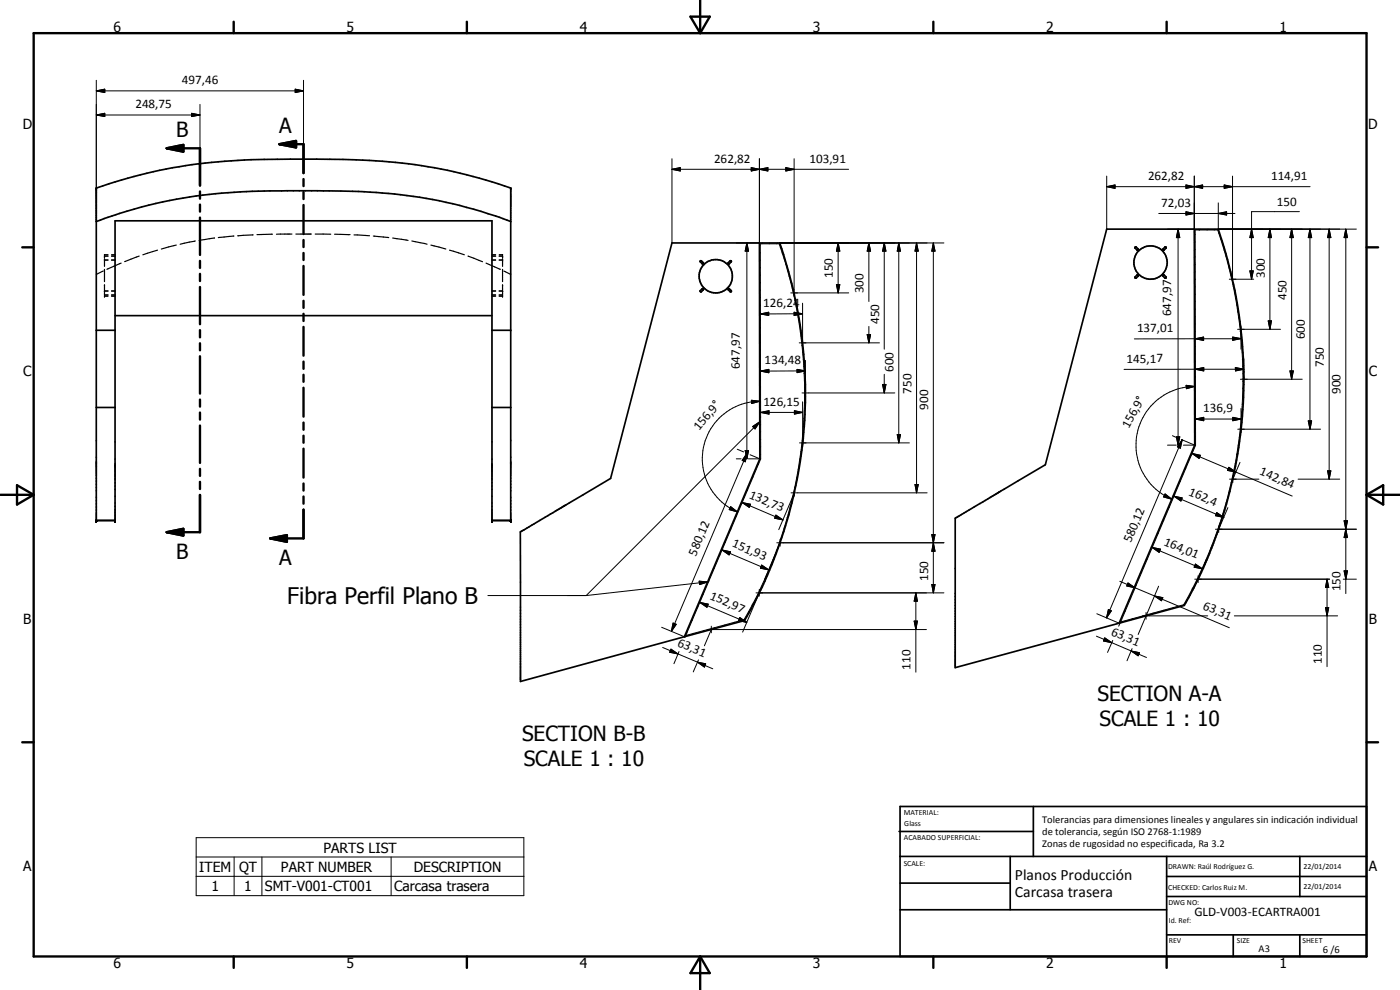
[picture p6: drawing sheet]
<svg xmlns="http://www.w3.org/2000/svg" width="420mm" height="297mm" viewBox="0 0 420 297" stroke-linecap="round" stroke-linejoin="round" font-family="sans-serif">
<g fill="none" stroke="#000" stroke-width=".35">
<path d="M31.4 76.8h1M31.4 78h1M31.4 76.7v.3M31.4 77.1v.4M31.4 77.7v2.2M32.4 76.4l-1 .1M33.5 76.4h1M33.5 76.8h1M33.5 78h1M36.4 79l-4.3 1.8M41.8 76.8l-4.4 1.7M47.3 75.1l-4.4 1.4"/>
<path d="M52.9 73.5l-4.5 1.2M58.6 72.3l-4.6 1M64.4 71.4l-4.6 .7M70.1 70.8l-4.6 .5M70.1 70.8h.1M76 70.5l-4.7 .2M81.8 70.3l-4.7 .1M87.6 70.2l-4.6 .1M88.8 70.2h4.6M94.6 70.2l4.7 .1M100.4 70.3l4.7 .1M106.2 70.5l4.7 .2"/>
<path d="M112 70.8l4.7 .5M117.8 71.4l4.7 .7M123.6 72.3l4.6 1M129.3 73.5l4.5 1.2M134.9 75.1l4.4 1.4M140.5 76.8l4.3 1.7M145.9 79l4.2 1.8M147.6 76.4h1.1M147.6 76.8h1.1M147.6 78h1.1M149.8 76.4l1 .1M149.8 76.8h1"/>
<path d="M149.8 78h1M150.8 76.7v.3M150.8 77.1v.4M150.8 77.7v2.2M31 81.3l-2.1 1M31.4 88.8l1 .1M31.4 88.5h1M31.4 87.3h1M31.4 80.8v3.7M31.4 85.5v2.1M31.4 87.8v.4M31.4 88.3v.3"/>
<path d="M33.5 88.9h1M33.5 88.5h1M33.5 87.3h1M147.6 88.9h1.1M147.6 88.5h1.1M147.6 87.3h1.1M149.8 88.5h1M149.8 87.3h1M150.8 80.8v3.7M150.8 85.5v2.1M150.8 87.8v.4M150.8 88.3v.3"/>
<path d="M150.8 88.8l-1 .1M151.2 81.3l2.1 1"/>
</g>
<g fill="#000">
<circle cx="28.9" cy="56.4" r=".25"/>
<circle cx="153.3" cy="56.4" r=".25"/>
<circle cx="31.4" cy="76.8" r=".18"/>
<circle cx="31.4" cy="78" r=".18"/>
<circle cx="150.8" cy="78" r=".18"/>
<circle cx="150.8" cy="76.8" r=".18"/>
<circle cx="31.4" cy="87.4" r=".18"/>
<circle cx="31.4" cy="87.3" r=".18"/>
<circle cx="31.4" cy="88.9" r=".18"/>
<circle cx="31.4" cy="85.5" r=".18"/>
<circle cx="150.8" cy="87.3" r=".18"/>
<circle cx="150.8" cy="85.5" r=".18"/>
<circle cx="150.8" cy="88.9" r=".18"/>
<circle cx="150.8" cy="87.4" r=".18"/>
<circle cx="28.9" cy="156.2" r=".25"/>
<circle cx="28.9" cy="156.1" r=".25"/>
<circle cx="34.5" cy="156.2" r=".25"/>
<circle cx="34.5" cy="156.1" r=".25"/>
<circle cx="147.6" cy="156.2" r=".25"/>
<circle cx="147.6" cy="156.1" r=".25"/>
<circle cx="153.3" cy="156.1" r=".25"/>
<circle cx="153.3" cy="156.2" r=".25"/>
</g>
<g fill="none" stroke="#000" stroke-width=".51">
<path d="M28.9 56.4a152.2 152.2 0 0 1 50.4-8.6 314.8 314.8 0 0 1 41.4 1.1 145 145 0 0 1 32.6 7.5v99.8h-5.7v-89.9h-113.1v89.9h-5.6zM28.9 66.5a145.7 145.7 0 0 1 55.6-9.2l10.8-.1a159.2 159.2 0 0 1 49 6.2l9 3.1M201.7 72.9h32.3a136.4 136.4 0 0 1-5.7 104.1l-4.8 9.2-67.3 18.3v-44.9l27-16zM210.2 78.3h.3l.6 .7-.3 .2zM218.6 78.8l.5-.5h.4l-.6 .9-.4-.2zM227.9 72.9l.1 64.8-22.6 53.4M332.1 68.7h33.5a139.2 139.2 0 0 1 7.3 56.1 140.9 140.9 0 0 1-14.6 51.6l-2.9 5.3-68.7 18.6v-44.8l27-16.1zM340.7 74.1l.8 .6-.1 .3-.8-.6zM349.1 74.7l.6-.6 .3 .1-.7 .9zM358.4 68.7l.2 64.9-22.7 53.4M28.9 99.1h5.6M34.5 94.7h113.1"/>
<path d="M147.6 99.1h5.7M210.1 87.2l.7-.6 .3 .1v.2l-.6 .6h-.2zM218.5 86.8l.4-.2 .6 .9h-.4zM340.7 83.1l.5-.6 .3 .1v.3l-.5 .5h-.3zM349.1 82.6l.3-.1 .6 .9h-.4l-.5-.5zM349.2 82.5h.1M28.9 122.3h5.6M147.6 122.3h5.7M28.9 156.1h5.6M147.6 156.1h5.7M269.8 249.5h40.3M270.1 242h140v45h-140z"/>
<path d="M270.1 257h140M303.2 257v16M310.1 242v15M350.1 257v30M390.1 257v12M270.1 265h33.1M270.1 273h80M350.1 269h60M350.1 263h60M350.1 280.5h60M370.1 280.5v6.5M390.1 280.5v6.5"/>
<circle cx="345.3" cy="78.8" r="5"/>
<circle cx="214.8" cy="82.9" r="5"/>
</g>
<g fill="none" stroke="#000" stroke-width=".3">
<path d="M28.9 34.5l2.5-.5v1zM28.9 27.3l2.5-.5v1zM28.9 34.5h31.1M28.9 24.1v42.4M28.9 27.3h62.2M57.5 34l2.5 .5-2.5 .5zM60 31.3v13.2M88.6 26.8l2.5 .5-2.5 .5zM91.1 24.1v19.2M201.7 50.8l2.5-.5v1zM201.7 50.8h53M201.7 47.6v25.3"/>
<path d="M225.5 50.3l2.4 .5-2.4 .5zM227.9 50.8l2.6-.5v1zM227.9 47.6v25.3h-6.9M235.8 50.3l2.5 .5-2.5 .5zM238.3 47.6v41.3M332.1 56l2.5-.5v1zM332.1 56h61.1M332.1 52.8v15.9M355.9 55.5l2.5 .5-2.5 .5zM355.9 55.5l5 1v-1l-5 1zM358.4 56l2.5-.5v1zM358.4 52.8v15.9h-8"/>
<path d="M367.4 55.5l2.5 .5-2.5 .5zM369.9 52.8v32M224.1 72.9l.6 2.5h-1.1zM224.1 72.9v64.8M228.2 73.5l-.3 .3M228.2 73.2h5.6a135.6 135.6 0 0 1-10.5 112.7l-17.5 4.8 22.5-53zM228.2 78l-.2 .3M228.2 75.8l-.2 .3M228.9 72.9l-.3 .3M231.1 72.9l-.3 .3M233.3 72.9l-.2 .3M234 72.9h49.3"/>
<path d="M234.4 74.1l-.2 .2M234.9 75.8l-.2 .2M235.5 77.5l-.2 .2M236 79.2l-.2 .2M251.5 72.9l.5 2.5h-1zM251.5 72.9v15M260.8 72.9l.5 2.5h-1zM260.8 72.9v17.6M265.4 72.9l.5 2.5h-1zM265.4 72.9v31.9M269.7 72.9l.5 2.5h-.9zM269.7 72.9v60"/>
<path d="M275.1 72.9l.5 2.5h-1zM275.1 72.9v75M280.1 72.9l.5 2.5h-1zM280.1 72.9v105M347.8 64.1h22.8M353.6 68.7l.5 2.6h-1.1zM353.6 68.7v64.9M355.9 63.5l2.5 .6-2.5 .4zM358.4 69.5h.1M358.7 79.3l-.3 .2M358.7 77l-.3 .3M358.7 74.8l-.3 .3"/>
<path d="M358.7 72.6l-.3 .2M358.7 70.3l-.3 .3M358.7 69h6.8a137.3 137.3 0 0 1-10.3 112.4l-18.9 5.2 22.5-53zM359.9 68.7h.1M360.2 68.7l-.3 .3M362.5 68.7l-.3 .3M364.7 68.7l-.3 .3M365.6 64.1l2.5-.6v1zM365.6 60.9v7.8h41.5M366 69.8l-.3 .2M366.5 71.5l-.2 .2M367.1 73.2l-.3 .2"/>
<path d="M367.6 74.9l-.2 .2M368.1 76.6l-.2 .2M368.5 78.4l-.2 .2M375.6 68.7l.5 2.6h-1zM381.1 68.7l.5 2.6h-1zM381.1 68.7v30.1M387.6 68.7l.5 2.6h-1zM387.6 68.7v45.1M390 63.5h-14.4v20.3M393.1 68.7l.5 2.6h-1zM393.1 68.7v60.1M398.9 68.7l.5 2.6h-1z"/>
<path d="M398.9 68.7v75.1M403.9 68.7l.5 2.6h-1zM403.9 68.7v109.4M228.2 89.2l-.2 .3M228.2 87l-.2 .2M228.2 84.8l-.2 .2M228.2 82.5l-.2 .3M228.2 80.3l-.2 .2M228.2 94.2l2.5-.5v1zM228.2 98.2l-.2 .3M228.2 96l-.2 .2M228.2 93.7l-.2 .3"/>
<path d="M228.2 91.5l-.2 .2M236.5 80.9l-.2 .3M237 82.7l-.2 .2M237.3 87.9h17.4M237.4 84.5l-.1 .2M237.9 86.3l-.2 .2M238.3 93.7l2.6 .4-2.6 .6zM238.3 88.1l-.1 .2M238.7 90l-.2 .2M239.1 91.8l-.2 .2M239.5 93.7l-.2 .2M239.8 95.6l-.2 .2"/>
<path d="M240.1 97.5l-.2 .3M240.4 99.5l-.2 .2M240.9 91v12.9M240.9 94.1l-12.7 .1M251 85.4h1l-.5 2.5zM260.8 98v4.9M358.7 81.5l-.3 .3M358.7 99.4l-.2 .3M358.7 97.2l-.2 .3M358.7 95l-.2 .2M358.7 92.8l-.2 .2M358.7 90.5l-.2 .2"/>
<path d="M358.7 88.3l-.2 .2M358.7 86l-.2 .3M358.7 83.8l-.2 .2M368.9 83.8h7.3M369 80.2l-.2 .2M369.5 82l-.2 .2M369.9 83.8l-.2 .2M370.3 85.6l-.2 .3M370.7 87.5l-.3 .3M371 89.4l-.2 .2M371.4 91.3l-.3 .2M371.4 98.8h12.9"/>
<path d="M371.6 93.3l-.2 .2M371.9 95.2l-.2 .2M372.3 97.2l-.3 .2M372.4 99.2l-.2 .2M372.4 97.8v7M375.1 81.3h1l-.5 2.5zM380.6 96.3h1l-.5 2.5zM228.2 111.3l2.5-.5v1zM228.2 118.4l-.2 .2M228.2 116.1l-.2 .3M228.2 113.9l-.2 .3M228.2 111.6l-.2 .3"/>
<path d="M228.2 109.4l-.2 .2M228.2 107.2l-.2 .2M228.2 104.9l-.2 .3M228.2 102.7l-.2 .2M228.2 100.5l-.2 .2M239.2 110.8l2.5 .5-2.5 .5zM239.8 102.9h24.1M240.7 101.5l-.2 .2M240.7 117.9h27.9M240.9 103.5l-.2 .3M241.1 105.5l-.2 .3M241.3 107.6l-.2 .2"/>
<path d="M241.5 109.7l-.3 .2M241.5 111.8l-.2 .3M241.6 114l-.2 .3M241.7 118.4l-.3 .3M241.7 116.2l-.2 .2M241.7 108.1v10.8M241.7 111.3h-13.5M260.3 100.4h1l-.5 2.5zM264.9 115.4h1l-.5 2.5zM265.4 112.3v5.6M356 115.6l2.5 .4-2.4 .6zM358.5 116a17.6 17.6 0 0 0-17.3 14.1 17.6 17.6 0 0 0 10.5 19.7"/>
<path d="M358.7 110.8l2.6-.5v1zM358.7 101.6l2.5-.5v1.1zM358.7 110.7l-.2 .2M358.7 108.4l-.2 .3M358.7 106.2l-.2 .2M358.7 103.9l-.2 .3M358.7 101.7l-.2 .2M358.8 119.6l-.3 .3M358.8 117.4l-.3 .2M358.8 115.1l-.3 .3M358.8 112.9l-.3 .3M369.9 101.1l2.5 .5-2.5 .5z"/>
<path d="M370.7 110.3l2.6 .5-2.5 .5zM372.3 113.8h18.5M372.4 101.6l-32 .1M372.6 101.3l-.2 .2M372.8 103.3l-.2 .2M373 105.4l-.3 .3M373.1 107.6l-.3 .2M373.2 109.7l-.3 .3M373.2 118.7l-.3 .2M373.2 116.4l-.3 .3M373.2 114.1l-.3 .3M373.2 111.9l-.2 .2"/>
<path d="M373.3 107.6v7.2M373.3 110.8h-36M387.1 111.3h1l-.5 2.5zM221 137.7h1.4M221.3 134.8l1.9 .8M223.6 135.2h1.1l-.6 2.5zM224.2 136l-.5 2.6-1-.5zM224.2 136l-22.7 53.4M225.1 136.4l2.9 1.3h-3.4M225.5 120.1l2.5 .3-2.4 .7zM225.9 128l2.1-1.5-1.4 2.2zM227.7 139.1l-.5 .5"/>
<path d="M228 126.5l-52.1 52.2M228 120.4a17.3 17.3 0 0 0-16.9 13.8 17.3 17.3 0 0 0 10.2 19.4M228.3 123.7l2.5-.5v1zM228.3 136.3l-.3 .3M228.3 134.1l-.3 .2M228.3 131.8l-.3 .3M228.3 129.6l-.3 .2M228.3 127.3l-.3 .3M228.3 125.1l-.3 .2M228.3 122.9l-.3 .2M228.3 120.6l-.3 .3M228.3 123.7h12.6"/>
<path d="M238.4 123.2l2.5 .5-2.5 .5zM239.9 132.9h33M240.3 137.8l-.3 .3M240.6 135.3l-.3 .3M240.9 132.7l-.3 .3M240.9 120.6v12.3M240.9 131.9v2M241.2 130.2l-.3 .2M241.3 127.8l-.2 .3M241.5 125.3l-.3 .3M241.6 123l-.2 .2M241.6 120.7l-.2 .2"/>
<path d="M269.3 130.4h.9l-.5 2.5zM350.4 133.6h2.6M351.9 130.7l1 .5M353 131.1h1.1l-.5 2.5zM354.5 131.9l4.1 1.7h-3.4M354.8 132l-.6 2.5-.9-.4zM354.8 132l-22.7 53.4M357.5 136.6l-.4 .4M357.7 136.1l2.5 .5-.3 .9zM357.7 136.1l13.2 5.5M358.8 125.7l2.5-.5v1zM358.8 126.4l-.3 .2"/>
<path d="M358.8 124.1l-.3 .3M358.8 121.9l-.3 .2M358.8 125.7h13.6M358.8 133.1l-.2 .2M358.8 130.9l-.2 .2M358.8 128.6l-.2 .2M370 125.2l2.4 .5-2.4 .5zM371 138.9l-.3 .3M371.4 136.1l-.3 .3M371.5 128.8h24.8M371.9 133.5l-.4 .3M372.1 138.7l-2.1 5.1"/>
<path d="M372.2 130.9l-.3 .3M372.4 122.6l.1 6.2M372.5 128.4l-.3 .3M372.5 127.8v2M372.7 125.9l-.2 .2M372.9 123.4l-.3 .3M373 121.1l-.2 .2M392.6 126.3h1l-.5 2.5zM219.3 152l2 1.6-2.4-.7zM219.4 158.7l-.5 .4M221.1 154.7l-.5 .5M222.7 150.8l2.5 .5-.3 .9z"/>
<path d="M222.7 150.9l-.4 .4M222.7 150.8l12.3 5.2M224.4 146.9l-.5 .5M226 143l-.4 .5M232.9 154.6l2.1 1.4-2.5-.5zM235.7 158.1l-.4 .4M236.5 155l-.3 .3M237.4 147.9h40.8M237.4 151.8l-.3 .4M238.1 148.9l-.3 .4M238.4 146.9v2M238.4 147.9l-4.7 11"/>
<path d="M238.8 146l-.3 .3M239.3 143.3l-.3 .3M239.8 140.5l-.3 .3M274.6 145.4h1l-.5 2.5zM347.6 160l-.5 .4M349.3 156.1l-.5 .4M349.7 148.2l2 1.6-2.5-.7zM350.9 152.2l-.5 .5M352.3 148.9l2.5 .5-.4 .9zM352.3 148.9l15 6.3M352.6 148.3l-.5 .5M354.2 144.4l-.4 .4"/>
<path d="M355.9 140.5l-.5 .5M364.8 158.8h42.3M365.2 153.8l2.1 1.4-2.5-.5zM365.7 157.8v2M366.3 157l-.4 .4M367.4 153.7l-.4 .4M368.2 150.5l-.3 .4M368.5 152.3l-2.8 6.5M368.8 140.2l2.1 1.4-2.5-.5zM369 143.8h8.8M369.1 147.4l-.3 .4M369.8 144.5l-.4 .4"/>
<path d="M370 142.8v2M370.4 141.6l-.3 .4M370.9 141.6l16.9 7.2M389.6 143.8h12.5M398.4 141.3h1l-.5 2.5zM403.4 156.3h1l-.5 2.5zM403.4 156.3h1l-1 5h1zM403.9 158.8l.5 2.5h-1zM146.4 178.7h29.5M209.8 174.4l2.6 .2-2.4 .8zM211.1 178.2l-.5 .4M212.4 174.6l-36.5 4.1"/>
<path d="M212.8 174.2l-.5 .6M214.4 170.3l-.4 .5M216.1 166.5l-.5 .4M216.7 165l2.5 .6-.4 .9zM216.7 165l14 6M217.8 162.6l-.5 .4M226.9 177.9h56.4M227.9 176.9v2M227.9 177.9l-5 11.8M228.5 176.5l-.6 .6M228.6 169.5l2.1 1.5-2.5-.5zM230.4 172.4l-.5 .4"/>
<path d="M232 168.6l-.5 .4M233.1 162.9h50.2M233.4 164.9l-.5 .4M234.1 161.9v2M234.1 162.9l-4.7 11M234.6 161.5l-.5 .3M274.9 177.9l.4 2.5h-.9zM274.9 177.9v23.8M279.6 175.4h1l-.5 2.5zM279.6 160.4h1l-.5 2.5zM280.1 162.9l.5 2.5h-1zM336.1 174.4l4.5 2"/>
<path d="M338.5 174.9l2.1 1.5-2.5-.6zM339.3 179.5l-.4 .5M340.6 176.4l5.9 2.4M341 175.6l-.5 .5M342.6 171.7l-.4 .4M344.3 167.8l-.5 .5M345.8 164.3l2.5 .5-.4 .9zM345.8 164.3l15.1 6.4M345.9 163.9l-.4 .4M346.5 178.8l2.5 .5-.4 1zM346.5 178.8l22.4 9.5M347.7 175.9l-6.1 14.5"/>
<path d="M358.3 176.1l-.6 .7M358.6 173.8h40.4M358.8 169.2l2.1 1.5-2.5-.5zM359.6 172.8v2M360.4 171.8l-.5 .6M362.1 167.8l-2.5 6M362.3 167.8l-.5 .4M363.8 164l-.5 .5M365.2 160.4l-.4 .4M398.3 173.8l.5 2.5h-1zM398.3 173.8v26.2M403.1 173.8h4"/>
<path d="M403.4 171.3h1l-.5 2.5zM198.6 188.2l6.8 2.9M198.9 194.3l4.6 1.9M201.4 194.8l2.1 1.4-2.5-.5zM202 186.9l.9 .4-1.4 2.1zM203.5 196.2l5.8 2.5M203.8 195.5l-1.5 3.6M205.8 190.7l-.2 .6M206.2 189.9l-.5 .4M207.8 186l-.5 .4M208.2 190l-.3 .4M209.3 198.7l2.5 .5-.4 1z"/>
<path d="M209.3 198.7l4.6 2M209.5 182l-.5 .5M209.6 198l-1.5 3.6M210 180.8l2.5 .5-.3 .9zM210 180.8l14.1 5.9M211.3 189.2l-.3 .4M212.5 188.9h65.5M213.5 187.9v2M213.5 188.9l-2.1 4.9M214.4 188.3l-.4 .4M217.5 187.5l-.4 .4M220.5 186.7l-.3 .4"/>
<path d="M222 185.3l2.1 1.4-2.5-.5zM223.6 185.9l-.3 .3M226.3 181l-.7 .6M274.4 186.4h.9l-.4 2.5zM329 190.9l15.1 6.4M329.2 184.1l6.7 2.9M331.5 191.4l2.2 1.4-2.5-.5zM332.6 182.9l.9 .4-1.4 2.1zM334 192.2l-1.6 3.5M336.3 186.6l-.6 1.3M336.8 186.4l-.3 .4M337.7 183.4l-.5 .5"/>
<path d="M339.5 195.3l2.5 .5-.4 1zM339.8 194.6l-1.6 3.6M339.9 185.6l-.4 .4M343 184.8h19.4M343 184.8l-.3 .3M343.9 183.8v2M346.1 183.9l-.4 .4M349.2 183.1l-.4 .3M352.2 182.2l-.3 .4M355.8 181l-.8 .8M370.4 184.8h31M397.8 182.3h1l-.5 2.5z"/>
<path d="M58.9 251.3h98.3v17.4h-98.3zM58.9 257.1h98.3M70.3 257.1v11.6M78.6 257.1v11.6M117.4 257.1v11.6M58.9 262.9h98.3"/>
</g>
<g fill="none" stroke="#000" stroke-width=".71">
<path d="M10.1 9.9h400v277.1h-400zM70.1 6.5v3.4M140.1 6.5v3.4M207.2 5h5.8l-2.9 4.9zM210.1 0v9.9M280.1 6.5v3.4M350.1 6.5v3.4M50 44.5l5-1v2zM50 44.5h10v11.2M60 57.4v2.2M83.9 43.3l4.9-1v1.9zM83.9 43.3h7.2v8.6"/>
<path d="M91.1 53.7v2.1M91.1 57.6v2.1M6.7 74.2h3.4M60 61.4v2.1M60 65.3v11.2M60 78.3v2.1M91.1 61.5v8.7M91.1 72v2.1M91.1 75.9v2.1M91.1 79.8v8.7M410.1 74.2h3.5M60 82.2v2.1"/>
<path d="M60 86.1v11.2M60 99.1v2.1M91.1 90.3v2.1M91.1 94.1v2.2M91.1 98.1v8.6M60 103v2.1M60 106.9v11.2M60 119.9v2.1M91.1 108.5v2.2M91.1 112.4v2.2M91.1 116.3v8.7M60 123.8v2.1"/>
<path d="M60 127.7v11.2M91.1 126.8v2.1M91.1 130.7v2.1M91.1 134.6v8.7M.1 148.5h10M5.1 145.6l5 2.9-5 2.9zM50 159.7l5-1v2zM60 140.7v2.1M60 144.6v2.1M60 148.5v11.2h-10M91.1 145.1v2.1M91.1 149v2.1"/>
<path d="M91.1 152.9v8.6h-10M410.1 148.5h10M410.1 148.5l5-2.9v5.8zM81.1 161.5l5-.9v2zM6.7 222.7h3.4M410.1 222.7h3.5M70.1 287v3.4M140.1 287v3.4M210.1 287v10M210.1 287l2.9 5h-5.8zM280.1 287v3.4M350.1 287v3.4"/>
</g>
<g fill="#000">
<path d="M28.9 34.5l2.5-.5v1zM28.9 27.3l2.5-.5v1zM57.5 34l2.5 .5-2.5 .5zM88.6 26.8l2.5 .5-2.5 .5zM50 44.5l5-1v2zM83.9 43.3l4.9-1v1.9zM201.7 50.8l2.5-.5v1zM225.5 50.3l2.4 .5-2.4 .5zM227.9 50.8l2.6-.5v1zM235.8 50.3l2.5 .5-2.5 .5zM332.1 56l2.5-.5v1zM355.9 55.5l2.5 .5-2.5 .5z"/>
<path d="M358.4 56l2.5-.5v1zM367.4 55.5l2.5 .5-2.5 .5zM224.1 72.9l.6 2.5h-1.1zM251.5 72.9l.5 2.5h-1zM260.8 72.9l.5 2.5h-1zM265.4 72.9l.5 2.5h-1zM269.7 72.9l.5 2.5h-.9zM275.1 72.9l.5 2.5h-1zM280.1 72.9l.5 2.5h-1zM353.6 68.7l.5 2.6h-1.1zM355.9 63.5l2.5 .6-2.5 .4zM365.6 64.1l2.5-.6v1z"/>
<path d="M375.6 68.7l.5 2.6h-1zM381.1 68.7l.5 2.6h-1zM387.6 68.7l.5 2.6h-1zM393.1 68.7l.5 2.6h-1zM398.9 68.7l.5 2.6h-1zM403.9 68.7l.5 2.6h-1zM228.2 94.2l2.5-.5v1zM238.3 93.7l2.6 .4-2.6 .6zM251 85.4h1l-.5 2.5zM375.1 81.3h1l-.5 2.5zM380.6 96.3h1l-.5 2.5zM228.2 111.3l2.5-.5v1z"/>
<path d="M239.2 110.8l2.5 .5-2.5 .5zM260.3 100.4h1l-.5 2.5zM264.9 115.4h1l-.5 2.5zM356 115.6l2.5 .4-2.4 .6zM358.7 101.6l2.5-.5v1.1zM358.7 110.8l2.6-.5v1zM369.9 101.1l2.5 .5-2.5 .5zM370.7 110.3l2.6 .5-2.5 .5zM387.1 111.3h1l-.5 2.5zM223.6 135.2h1.1l-.6 2.5zM224.2 136l-.5 2.6-1-.5zM225.5 120.1l2.5 .3-2.4 .7z"/>
<path d="M225.9 128l2.1-1.5-1.4 2.2zM228.3 123.7l2.5-.5v1zM238.4 123.2l2.5 .5-2.5 .5zM269.3 130.4h.9l-.5 2.5zM353 131.1h1.1l-.5 2.5zM354.8 132l-.6 2.5-.9-.4zM357.7 136.1l2.5 .5-.3 .9zM358.8 125.7l2.5-.5v1zM370 125.2l2.4 .5-2.4 .5zM392.6 126.3h1l-.5 2.5zM50 159.7l5-1v2zM219.3 152l2 1.6-2.4-.7z"/>
<path d="M222.7 150.8l2.5 .5-.3 .9zM232.9 154.6l2.1 1.4-2.5-.5zM274.6 145.4h1l-.5 2.5zM349.7 148.2l2 1.6-2.5-.7zM352.3 148.9l2.5 .5-.4 .9zM365.2 153.8l2.1 1.4-2.5-.5zM368.8 140.2l2.1 1.4-2.5-.5zM398.4 141.3h1l-.5 2.5zM403.4 156.3h1l-.5 2.5zM81.1 161.5l5-.9v2zM209.8 174.4l2.6 .2-2.4 .8zM216.7 165l2.5 .6-.4 .9z"/>
<path d="M228.6 169.5l2.1 1.5-2.5-.5zM279.6 175.4h1l-.5 2.5zM279.6 160.4h1l-.5 2.5zM280.1 162.9l.5 2.5h-1zM338.5 174.9l2.1 1.5-2.5-.6zM345.8 164.3l2.5 .5-.4 .9zM346.5 178.8l2.5 .5-.4 1zM358.8 169.2l2.1 1.5-2.5-.5zM398.3 173.8l.5 2.5h-1zM403.4 171.3h1l-.5 2.5zM403.9 158.8l.5 2.5h-1zM201.4 194.8l2.1 1.4-2.5-.5z"/>
<path d="M202 186.9l.9 .4-1.4 2.1zM209.3 198.7l2.5 .5-.4 1zM210 180.8l2.5 .5-.3 .9zM222 185.3l2.1 1.4-2.5-.5zM274.4 186.4h.9l-.4 2.5zM274.9 177.9l.4 2.5h-.9zM331.5 191.4l2.2 1.4-2.5-.5zM332.6 182.9l.9 .4-1.4 2.1zM339.5 195.3l2.5 .5-.4 1zM397.8 182.3h1l-.5 2.5z"/>
</g>
<text font-size="6.9" x="86.2" y="181.3">Fibra Perfil Plano B</text>
<g font-size="6.3">
<text x="52.8" y="41">B</text>
<text x="83.8" y="39.8">A</text>
<text x="52.8" y="167.8">B</text>
<text x="83.8" y="169.6">A</text>
<text x="329.4" y="210.4">SECTION A-A</text>
<text x="329.9" y="218">SCALE 1 : 10</text>
<text x="156.7" y="222.4">SECTION B-B</text>
<text x="157.2" y="229.9">SCALE 1 : 10</text>
</g>
<g font-size="4.7">
<text x="304.6" y="263.9">Planos Producción</text>
<text x="304.6" y="269.3">Carcasa trasera</text>
</g>
<g font-size="4.2">
<text x="34" y="9.6">6</text>
<text x="104" y="9.6">5</text>
<text x="174" y="9.6">4</text>
<text x="244" y="9.6">3</text>
<text x="314" y="9.6">2</text>
<text x="384" y="9.6">1</text>
<text x="6.8" y="38.7">D</text>
<text x="410.6" y="38.7">D</text>
<text x="7" y="112.9">C</text>
<text x="410.8" y="112.9">C</text>
<text x="7" y="187.1">B</text>
<text x="410.8" y="187.1">B</text>
<text x="97.1" y="255.8">PARTS LIST</text>
<text x="7" y="261.4">A</text>
<text x="59.8" y="261.6">ITEM</text>
<text x="71.7" y="261.6">QT</text>
<text x="84.3" y="261.6">PART NUMBER</text>
<text x="124.2" y="261.6">DESCRIPTION</text>
<text x="410.8" y="261.4">A</text>
<text x="63.4" y="267.4">1</text>
<text x="73.3" y="267.4">1</text>
<text x="79.5" y="267.4">SMT-V001-CT001</text>
<text x="118.3" y="267.4">Carcasa trasera</text>
<text x="34" y="290.4">6</text>
<text x="104" y="290.4">5</text>
<text x="174" y="290.4">4</text>
<text x="244" y="290.4">3</text>
<text x="314" y="290.4">2</text>
<text x="384" y="290.4">1</text>
</g>
<g font-size="3.9">
<text x="54.6" y="25.2">497,46</text>
<text x="40.6" y="32.4">248,75</text>
<text x="214.3" y="48.8">262,82</text>
<text x="242.9" y="48.8">103,91</text>
<text x="344.5" y="53.9">262,82</text>
<text x="381.5" y="53.9">114,91</text>
<text x="348.5" y="62">72,03</text>
<text x="383.2" y="61.9">150</text>
<text x="250" y="83.4" transform="rotate(-90 250 83.4)">150</text>
<text x="379.5" y="83.4" transform="rotate(-90 379.5 83.4)">300</text>
<text x="259.2" y="88.1" transform="rotate(-90 259.2 88.1)">300</text>
<text x="386.1" y="90" transform="rotate(-90 386.1 90)">450</text>
<text x="229.1" y="92.2">126,24</text>
<text x="351.5" y="94.9" transform="rotate(-90 351.5 94.9)">647,97</text>
<text x="263.8" y="97.2" transform="rotate(-90 263.8 97.2)">450</text>
<text x="341.2" y="99.6">137,01</text>
<text x="391.6" y="101.8" transform="rotate(-90 391.6 101.8)">600</text>
<text x="222.1" y="110.8" transform="rotate(-90 222.1 110.8)">647,97</text>
<text x="229.5" y="109.3">134,48</text>
<text x="268.2" y="111.5" transform="rotate(-90 268.2 111.5)">600</text>
<text x="338.1" y="108.8">145,17</text>
<text x="397.3" y="110.1" transform="rotate(-90 397.3 110.1)">750</text>
<text x="273.5" y="118.1" transform="rotate(-90 273.5 118.1)">750</text>
<text x="402.3" y="118.2" transform="rotate(-90 402.3 118.2)">900</text>
<text x="229.1" y="121.7">126,15</text>
<text x="278.6" y="123" transform="rotate(-90 278.6 123)">900</text>
<text x="361.1" y="123.7">136,9</text>
<text x="209.8" y="129.5" transform="rotate(-51 209.8 129.5)">156,9°</text>
<text x="338.8" y="128.8" transform="rotate(-62 338.8 128.8)">156,9°</text>
<text x="377.8" y="142.4" transform="rotate(23 377.8 142.4)">142,84</text>
<text x="224.7" y="149.4" transform="rotate(23 224.7 149.4)">132,73</text>
<text x="356.5" y="148.4" transform="rotate(23 356.5 148.4)">162,4</text>
<text x="208.8" y="167" transform="rotate(-67 208.8 167)">580,12</text>
<text x="219.5" y="164" transform="rotate(23 219.5 164)">151,93</text>
<text x="339.4" y="162.9" transform="rotate(-67 339.4 162.9)">580,12</text>
<text x="349.1" y="163.4" transform="rotate(23 349.1 163.4)">164,01</text>
<text x="212.8" y="179.7" transform="rotate(23 212.8 179.7)">152,97</text>
<text x="278.6" y="174.3" transform="rotate(-90 278.6 174.3)">150</text>
<text x="402.3" y="177.3" transform="rotate(-90 402.3 177.3)">150</text>
<text x="360.8" y="182.7" transform="rotate(23 360.8 182.7)">63,31</text>
<text x="333.2" y="190.4" transform="rotate(23 333.2 190.4)">63,31</text>
<text x="203.1" y="193.8" transform="rotate(23 203.1 193.8)">63,31</text>
<text x="273.3" y="200.9" transform="rotate(-90 273.3 200.9)">110</text>
<text x="396.7" y="199.3" transform="rotate(-90 396.7 199.3)">110</text>
<text x="358.5" y="275">GLD-V003-ECARTRA001</text>
</g>
<g font-size="3.1">
<text x="312.7" y="246.8">Tolerancias para dimensiones lineales y angulares sin indicación individual</text>
<text x="312.7" y="250.4">de tolerancia, según ISO 2768-1:1989</text>
<text x="312.7" y="254">Zonas de rugosidad no especificada, Ra 3.2</text>
<text x="377.7" y="285.6">A3</text>
<text x="397" y="285.9">6 /6</text>
</g>
<g font-size="2.4">
<text x="271.2" y="244.4">MATERIAL:</text>
<text x="271.3" y="252">ACABADO SUPERFICIAL:</text>
<text x="271.4" y="247.9">Glass</text>
<text x="271.2" y="259.7">SCALE:</text>
<text x="350.6" y="260.8">DRAWN: Raúl Rodríguez G.</text>
<text x="391.2" y="260.6">22/01/2014</text>
<text x="350.6" y="267">CHECKED: Carlos Ruiz M.</text>
<text x="391.2" y="266.7">22/01/2014</text>
<text x="350.6" y="271.4">DWG NO:</text>
<text x="350.8" y="276.9">Id. Ref:</text>
<text x="350.8" y="282.8">REV</text>
<text x="371.2" y="282.9">SIZE</text>
<text x="390.9" y="282.9">SHEET</text>
</g>
</svg>
